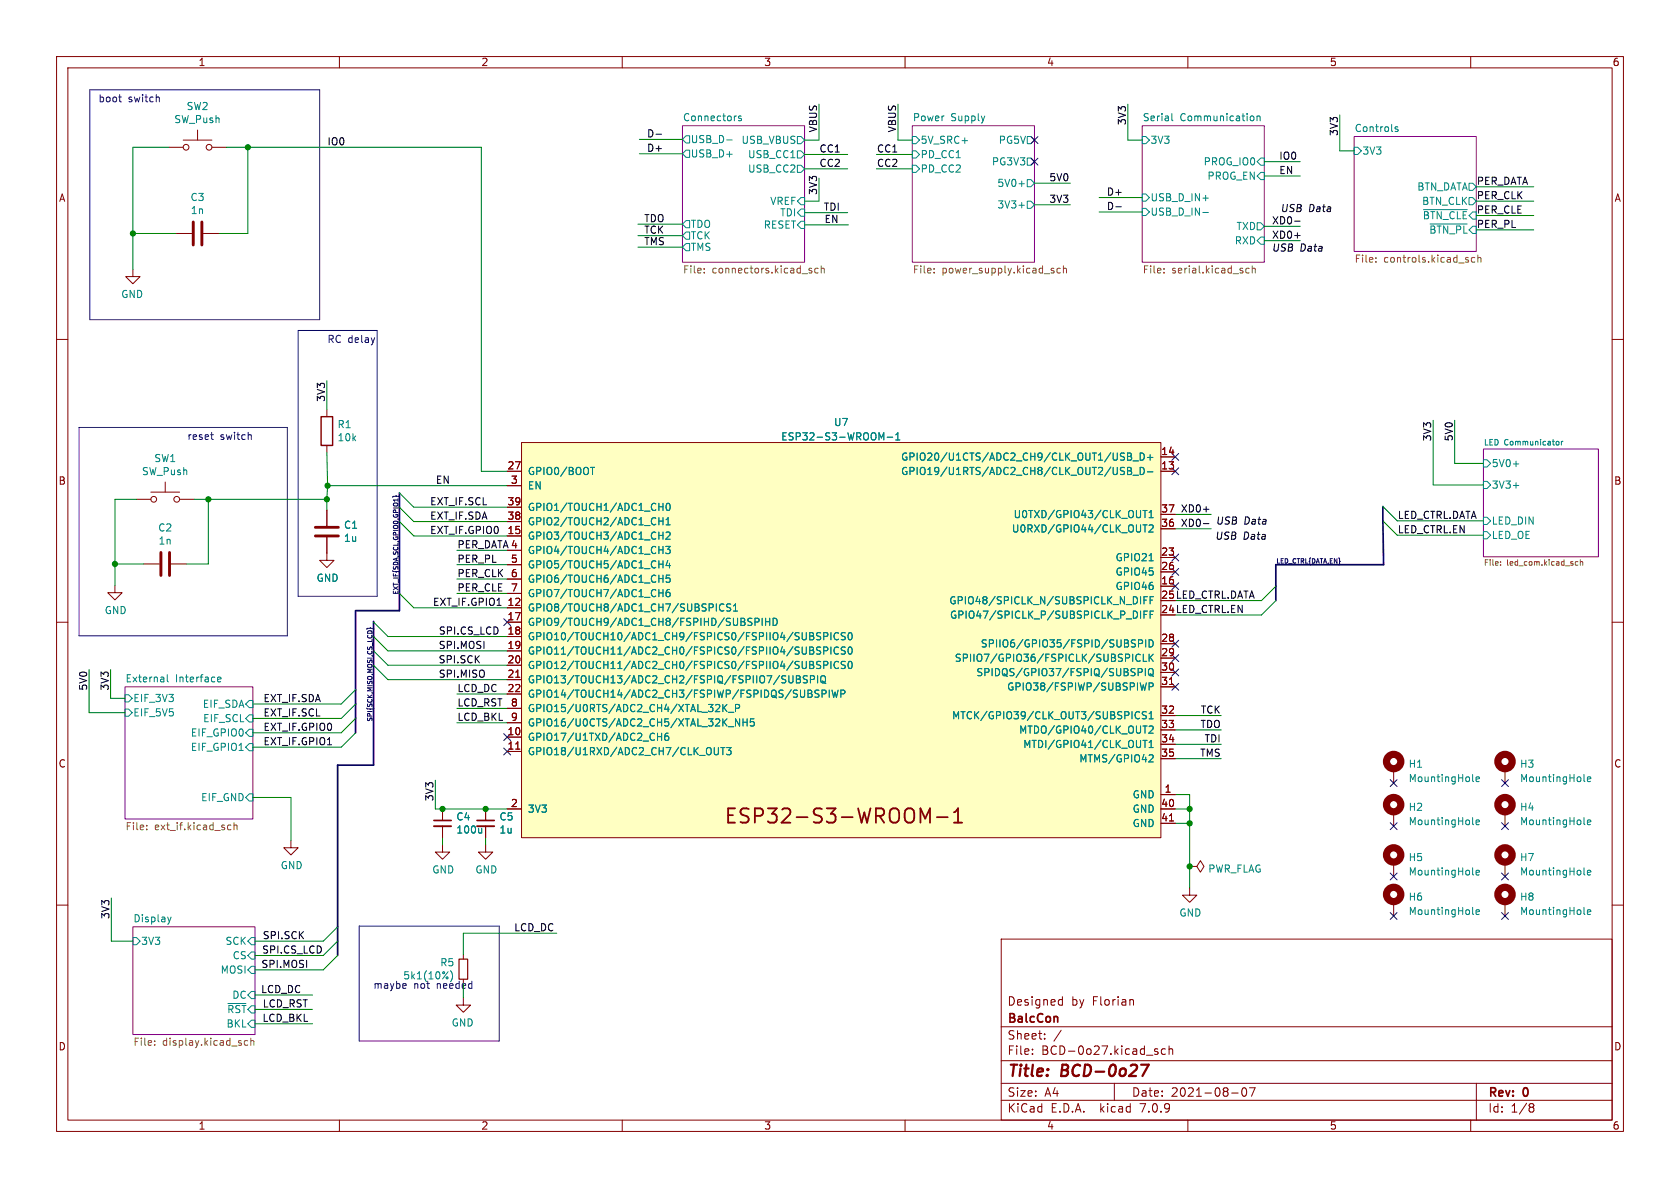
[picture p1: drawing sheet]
<svg xmlns="http://www.w3.org/2000/svg" width="297mm" height="210mm" viewBox="0 0 297 210" stroke-linecap="round" stroke-linejoin="round" font-family="sans-serif">
<g fill="none" stroke="#840000" stroke-width=".18">
<path d="M10 10h277v190h-277zM12 12h273v186h-273zM60 10v2M110 10v2M160 10v2M210 10v2M260 10v2M29.8 26h2.6M32.4 24.8h5.1M34.9 23v1.8M37.5 26h2.5M10 60h2"/>
<path d="M23.5 47.6v1.3h-1.3l1.3 1.3 1.3-1.3h-1.3M31.1 41.3h2.8M35.9 41.3h2.8M285 60h2M57.8 72.4v1.3M57.8 78.7v1.3M92.2 78.2h113v69.9h-113zM24.1 88.3h2.6M25.4 99.7h2.8M26.7 87h5M29.2 85.2v1.8M30.2 99.7h2.8"/>
<path d="M31.7 88.3h2.6M57.8 95v4.1h1.3l-1.3 1.2-1.3-1.2h1.3M57.8 90.2v2.8M89.7 83.3h2.5M89.7 94.7h2.5M89.7 85.9h2.5M89.7 92.2h2.5M89.7 89.7h2.5M89.7 97.3h2.5M89.7 99.8h2.5M205.2 83.3h2.6M205.2 80.8h2.6"/>
<path d="M205.2 98.6h2.6M205.2 93.5h2.6M205.2 90.9h2.6M10 110h2M20.3 103.5v1.3h1.3l-1.3 1.2-1.3-1.2h1.3M89.7 107.4h2.5M89.7 110h2.5M89.7 112.5h2.5M89.7 115.1h2.5M89.7 117.6h2.5M89.7 102.4h2.5M89.7 104.9h2.5"/>
<path d="M91.2 119.7h.7M205.2 103.6h2.6M205.2 101.1h2.6M205.2 113.8h2.6M205.2 116.3h2.6M205.2 118.9h2.6M285 110h2M89.7 130.3h2.5M89.7 132.8h2.5M89.7 120.1h2.5M89.7 122.7h2.5M89.7 125.2h2.5"/>
<path d="M89.7 127.8h2.5M91.2 132.4h.7M205.2 121.4h2.6M205.2 126.5h2.6M205.2 129h2.6M205.2 131.6h2.6M205.2 134.1h2.6M206.7 121h.8M246.4 135.9v2.5M266.1 135.9v2.5M10 160h2M51.4 148.6v1.3h1.3l-1.3 1.2-1.2-1.2h1.2"/>
<path d="M78.2 149.4v1.2h1.3l-1.3 1.3-1.2-1.3h1.2M78.2 143v2M78.2 146.1v2M85.9 149.4v1.2h1.2l-1.2 1.3-1.3-1.3h1.3M85.9 143v2M85.9 146.1v2M89.7 143h2.5M205.2 140.5h2.6M205.2 143h2.6M205.2 145.5h2.6M206.7 145.1h.8M210.3 157v1.2h1.3l-1.3 1.3-1.3-1.3h1.3"/>
<path d="M210.3 153.2h1.3l.6-1.1 .7 1.1-.7 1-.6-1M210.3 153.2h.1M246.4 143.5v2.6M246.4 152.4v2.5M246.4 159.4v2.5M266.1 143.5v2.6M266.1 152.4v2.5M266.1 159.4v2.5M285 160h2M81.9 176.4v1.3h-1.3l1.3 1.2 1.3-1.2h-1.3M81.9 168.8v.7M177 166h108v32h-108z"/>
<path d="M187.4 176.7l.4 .1M187.8 176.2v1.5M187.8 177.6l-.4 .1M200 176.7l.3 .1 .1 .1v.8M60 198v2M110 198v2M160 198v2M177 194.5h108M177 191.5h108M177 187.5h108M177 181.5h108M182.5 186.3v.1"/>
<path d="M182.5 185.5v.1M184.7 183.6v.1M184.7 182.8v.1M187.6 182.1l-1.3 2M197 191.5v3M204.2 185.8l.3 .1 .2 .2v.2l-.5 .1M204.2 185.5h.5M206 185.5l-.4-.1-.3 .3v.4l.2 .2h.5M206.7 185.5l.2-.1 .3 .1 .1 .9M206.7 184.9v1.5M210 198v2M217.7 193.2h1.2"/>
<path d="M219.7 192.4l.2-.1a.81 .81 0 0 1 .6 .6 .81 .81 0 0 1-.3 .8l-.2 .1a.81 .81 0 0 1-.3-1.4zM220.9 192.3h1l-.7 1.5M260 198v2M261 191.5v6.5M270.6 195.1h.3l.3 .3-.3 .3M270.6 195.7h.3M270.9 195.7l.2 .2 .1 .4-.3 .3h-.3"/>
<circle cx="32.9" cy="26" r=".51"/>
<circle cx="37" cy="26" r=".51"/>
<circle cx="27.2" cy="88.3" r=".51"/>
<circle cx="31.2" cy="88.3" r=".51"/>
</g>
<path d="M201.7 188.2h1.4l-1.1 2" fill="none" stroke="#840000" stroke-width=".4"/>
<g fill="#fff" stroke="#fff" stroke-width=".18">
<path d="M22.1 121.4h22.6v23.4h-22.6z"/>
<path d="M23.5 163.8h21.6v19.1h-21.6z"/>
<path d="M201.9 22.2h21.6v24.2h-21.6z"/>
<path d="M239.4 24.1h21.6v20.4h-21.6z"/>
<path d="M262.3 79.4h20.3v19h-20.3z"/>
<path d="M161.3 22.2h21.6v24.2h-21.6z"/>
<path d="M120.6 22.2h21.6v24.2h-21.6z"/>
</g>
<path d="M120.6 22.2h21.6v24.2h-21.6zM161.3 22.2h21.6v24.2h-21.6zM201.9 22.2h21.6v24.2h-21.6zM239.4 24.1h21.6v20.4h-21.6zM262.3 79.4h20.3v19h-20.3zM22.1 121.4h22.6v23.4h-22.6zM23.5 163.8h21.6v19.1h-21.6z" fill="none" stroke="#840084" stroke-width=".18"/>
<g fill="none" stroke="#008484" stroke-width=".18">
<path d="M121.3 24h.6v1.3h-.6l-.7-.7zM121.3 26.5h.6v1.3h-.6l-.7-.6zM121.3 39h.6v1.3h-.6l-.7-.7zM128.5 24.7h.9M131 20.6l-.3-.1-.2 .2 .1 .2 .4 .1v.3h-.5M141 26.7h.6l.6 .6-.6 .6h-.6zM141 29.2h.6l.6 .6-.6 .7h-.6zM141 24.1h.6l.6 .7-.6 .6h-.6zM141.6 37h.6v1.2h-.6l-.6-.6zM141.6 34.9h.6v1.3h-.6l-.6-.6zM141.6 39.1h.6v1.3h-.6l-.6-.6zM161.3 26.7h.6l.7 .6-.7 .6h-.6z"/>
<path d="M161.3 29.2h.6l.7 .6-.7 .7h-.6zM161.3 24.1h.6l.7 .7-.7 .6h-.6zM180.1 36.3h1M180.1 32.5h1M181.6 35.6h.6l.7 .6-.7 .6h-.6zM181.6 31.8h.6l.7 .6-.7 .6h-.6zM181.6 27.9h.6l.7 .7-.7 .6h-.6zM181.6 24.1h.6l.7 .7-.7 .6h-.6zM201.9 34.3h.7l.6 .6-.6 .7h-.7zM201.9 36.8h.7l.6 .7-.6 .6h-.7zM201.9 24.1h.7l.6 .7-.6 .6h-.7zM207.2 20.1v1.1l.2 .1"/>
<path d="M212.7 35h.9M212.7 37.6h.9M221.3 20.5l.3 .1 .1 .1-.1 .5-.3 .1M222.2 20.6l.2-.1 .3 .1 .1 .7M222.2 20.5v.8M222.2 39.4h.7l.6 .6-.6 .6h-.7zM222.9 30.5h.6v1.3h-.6l-.7-.7zM222.9 27.9h.6v1.3h-.6l-.7-.6zM239.4 26h.6l.7 .7-.7 .6h-.6zM247.1 22.5l-.3-.1-.2 .2 .1 .2 .4 .1v.3h-.5M251.7 37.1h7.7M252.8 39.6h6.6"/>
<path d="M259.7 32.4h.6l.7 .6-.7 .7h-.6zM259.7 34.9h.6l.7 .7-.7 .6h-.6zM120.6 41.7l.7-.7h.6v1.3h-.6zM121.3 43.1h.6v1.2h-.6l-.7-.6zM222.9 41.9h.6v1.3h-.6l-.7-.7zM155.8 77.4l.4-.9v1.3M156.9 77.3h.9M158.4 77.8h.7M158.4 76.9l.3-.4v1.3M275.3 78l.3 .2v.4l-.3 .1M276 78v.7M276.3 78l-.3 .2"/>
<path d="M104.4 82.6h.7M104.7 82.6v1.3M116.5 94.7h.7M116.5 91.5v1.3M116.5 92.1h.7M116.5 89.6h.7M116.5 97.2h.7M116.5 99.7h.7M117.2 89v1.2M117.2 91.5v1.3M117.2 94.1v1.2M117.2 96.6v1.3"/>
<path d="M117.2 99.1v1.3M117.7 96.6h.8l-.4 .5 .3 .1v.5l-.2 .2-.5-.2M117.8 94.2l.4-.1 .3 .3-.8 .9h.8M117.8 92.8h.7M117.8 91.9l.3-.4v1.3M117.9 89.1l.2-.1a.68 .68 0 0 1 .4 .6 .68 .68 0 0 1-.4 .6l-.2-.1-.1-.3zM118.1 99.1l-.3 .9h.7M118.4 99.6v.8M198.6 82.6l.2 .1M198.7 83.4v.4M199.3 80.1h.5l.2 .2-.2 .4 .2 .1 .1 .3-.3 .3h-.5zM199.3 82.6h.5l.2 .3-.2 .3 .2 .1 .1 .3-.3 .3h-.5z"/>
<path d="M199.3 83.2h.5M199.3 80.7h.5M200.3 84h1M200.3 81.5h1M201.6 82.6a.64 .64 0 0 1 .7 .7 .64 .64 0 0 1-.7 .6zM201.6 80.1a.64 .64 0 0 1 .7 .6 .64 .64 0 0 1-.7 .7zM202.1 92.8h.7M202.1 90.2h.7M202.4 90.2v1.3M202.4 92.8v1.3M202.8 83.4h1M202.8 80.9h1"/>
<path d="M203.1 92.9l.5-.1 .3 .3-.8 1h.8M203.1 99.1h.8M203.1 90.6l.4-.4v1.3M203.1 91.5h.8M203.3 80.4v1M262.3 81.3h.6l.6 .6-.6 .7h-.6zM262.3 91.4h.6l.6 .7-.6 .6h-.6zM262.3 85.1h.6l.6 .6-.6 .7h-.6zM262.3 94h.6l.6 .6-.6 .7h-.6zM267.5 82h1M267.5 85.8h1M29.6 119.3v1.1l.2 .1"/>
<path d="M116.5 102.3h.7M116.5 104.8h.7M117.2 101.7v1.2M117.2 104.2v1.3M118.4 104.2l-.4 .1a.85 .85 0 0 0 0 1.2l.4-.1 .1-.5-.3-.2-.3 .1-.1 .1M118.4 101.7h-.6v.6l.1-.1h.5l.1 .2-.1 .4-.2 .1-.4-.1M128 106.9a.6 .6 0 0 0-.9 .4 .6 .6 0 0 0 .6 .7l.3-.1M129.2 106.8h-.5l-.2 .2 .1 .3 .5 .2v.4l-.2 .1h-.4M129.7 108h.7M129.7 107.1l.3-.3v1.2M133.5 110l.6-.1 .1-.2-.1-.3-.6-.1v1.3M134.7 109.3v1.3"/>
<path d="M135.3 109.3v1.3M135.3 109.9h.8M136.1 109.3v1.3M136.7 109.3a.64 .64 0 0 1 .7 .6 .64 .64 0 0 1-.7 .7zM140.2 119.5v1l-.3 .2M140.8 119.5h.4l.3 .2-.3 .4 .3 .1v.3l-.2 .2h-.5zM142.7 119.5h-.5l-.2 .2 .1 .3 .6 .2v.4l-.2 .1h-.5M144.5 119.5v1.2M145.1 111.9l-.5-.1-.2 .2v.3l.6 .3 .1 .3-.3 .2-.4-.1M145.1 114.4h-.5l-.2 .1v.4l.6 .2 .1 .3-.3 .2h-.4M145.1 117l-.5-.1-.2 .1v.4l.6 .2 .1 .3-.3 .3-.4-.1M145.3 119.5h.1a.43 .43 0 0 1 .5 .4v.4a.42 .42 0 0 1-.4 .4 .42 .42 0 0 1-.4-.4v-.4z"/>
<path d="M145.6 112.5l.6-.1 .2-.1-.1-.3-.7-.2v1.3M145.6 115h.6l.2-.2-.1-.3-.7-.1v1.2M145.6 117.6l.6-.1 .2-.2-.1-.3-.7-.1v1.3M146.9 111.8v1.3M146.9 114.4v1.2M146.9 116.9v1.3M148.2 112a.6 .6 0 0 0-.8 .4 .6 .6 0 0 0 .6 .7l.2-.1M148.2 114.5a.6 .6 0 0 0-.8 .4 .6 .6 0 0 0 .6 .7l.2-.1M148.2 117a.6 .6 0 0 0-.8 .5 .6 .6 0 0 0 .6 .7l.2-.1M149.4 117l-.4-.1-.2 .1v.4l.5 .2 .1 .3-.2 .3-.5-.1M149.4 111.9l-.4-.1-.2 .2v.3l.5 .3 .1 .3-.2 .2-.5-.1M149.4 114.4h-.4l-.2 .1v.4l.5 .2 .1 .3-.2 .2h-.5"/>
<path d="M150 112l.2-.2a.68 .68 0 0 1 .5 .7 .68 .68 0 0 1-.5 .6l-.2-.1-.1-.4zM150 114.5l.2-.1a.68 .68 0 0 1 .5 .6 .68 .68 0 0 1-.5 .6l-.2-.1-.1-.3zM150 117l.2-.1a.68 .68 0 0 1 .5 .6 .68 .68 0 0 1-.5 .7l-.2-.1-.1-.4zM200.2 113.1l.5 .1M200.2 113.7l.4 .1 .1 .3-.2 .3h-.3M200.2 115.6v1.3M201.2 118.8h.6l.1-.2v-.3l-.7-.1v1.3M201.3 113.8l.6-.1 .1-.2-.1-.3-.6-.1v1.3M201.6 115.8a.6 .6 0 0 0-.9 .4 .6 .6 0 0 0 .6 .7l.3-.1M201.6 105.5v1.3M201.6 108v1.3M202.1 115.6v1.3h.6"/>
<path d="M202.2 108.6h.5M202.2 106.1h.5M202.5 118.2v1.3M202.5 113.1v1.3M202.8 108h-.6v1.3M202.8 105.5h-.6v1.3M203.1 118.4l.2-.2a.43 .43 0 0 1 .6 .4v.4a.42 .42 0 0 1-.4 .5 .42 .42 0 0 1-.5-.5zM203.1 113.1a.64 .64 0 0 1 .8 .6 .64 .64 0 0 1-.8 .7zM203.1 115.6v1.3M203.3 119.1l.6 .5M203.3 108.6h.5M203.3 106.1h.5"/>
<path d="M203.3 116.2l.6 .7M203.9 115.6l-.8 .8M203.9 108h-.6v1.3M203.9 105.5h-.6v1.3M22.1 122.8h.6l.7 .6-.7 .7h-.6zM22.1 125.3h.6l.7 .7-.7 .6h-.6zM38.5 120.1l.6-.1-.1-.2-.4-.1-.1 .2v.6h.5M43.4 127l.7-.6h.6v1.2h-.6zM44.1 123.8h.6v1.3h-.6l-.7-.6zM44.1 128.9h.6v1.3h-.6l-.7-.7zM44.1 131.4h.6v1.3h-.6l-.7-.6zM116.2 129.6v1.3"/>
<path d="M116.2 130.2h.8M117 129.6v1.3M118.1 129.6l-.3 .1a.86 .86 0 0 0 0 1.2l.4-.1v-.5l-.2-.2-.4 .1-.1 .1M126.3 132.2v1l.2 .2h.4l.1-.2v-1M127.4 132.2h.8M127.8 124.5v1.3M127.8 132.2v1.2M128 125.1l.5 .7M128.5 132.2h.7l-.4 .4 .4 .2v.5l-.2 .1-.5-.1M128.5 124.5l-.7 .8M128.8 125.9h.9M130 125.2l.6-.1 .2-.1-.1-.3-.7-.2v1.3"/>
<path d="M130.8 127.1v1.2l-.8-1.2v1.2M131.4 127.1v1.2M131.4 127.7h.7M132.1 127.1v1.2M133.3 127.1h-.6l-.1 .6 .2-.1h.4l.2 .2-.1 .4-.2 .1-.5-.1M140.8 120.1h.4M143.3 120.1h.6l.1-.2-.1-.3-.6-.1v1.2M144.8 122.1l-.5-.1-.2 .2 .1 .3 .5 .3v.3l-.2 .2-.4-.1M145.3 122.7l.6-.1 .2-.2-.1-.3-.7-.1v1.3M145.3 120.4l.5 .3M145.8 120.7l.2 .1M146.6 122v1.3"/>
<path d="M147.1 122l.3 1.3 .2-.9 .3 .9 .3-1.3M148.7 122.7l.6-.1 .1-.2-.1-.3-.6-.1v1.3M201.5 125.9a.6 .6 0 0 0-.9 .4 .6 .6 0 0 0 .6 .8l.3-.1M202.1 130.9h.7M202.1 128.3h.7M202.4 128.3v1.3M202.4 130.9v1.3M202.7 125.9l-.5-.1-.3 .2 .2 .3 .5 .3v.4l-.2 .1-.5-.1M202.7 120.7l-.3 1.3-.3-.9-.2 .9M203.1 128.5l.5-.2 .3 .4-.8 .9h.8M203.1 132.2h.8M203.1 121.4l.7-.1 .1-.2-.1-.3-.7-.1v1.3"/>
<path d="M203.1 127.1h.8M203.1 126.2l.4-.4v1.3M203.1 131.2l.4-.3v1.3M203.3 133.4l.5 .1 .1 .3-.8 .9h.8M260.3 138l.2 .2M260.9 137.7l.6-.1v-.2l-.4-.1-.2 .2 .1 .6h.5M280 138l.2 .2M280.6 137.7l.6-.1v-.2l-.4-.1-.2 .2 .1 .6h.5M44.1 140.3h.6v1.3h-.6l-.7-.6zM85.2 147.1l-.2 .2M85.2 146.4v.9M260.3 154.5l.2 .2"/>
<path d="M260.3 145.6l.2 .2M260.9 145.4l.6-.2v-.2l-.4-.1-.2 .2 .1 .6h.5M260.9 154.3l.6-.2v-.2l-.4-.1-.2 .2 .1 .6h.5M280 145.6l.2 .2M280 154.5l.2 .2M280.6 145.4l.6-.2v-.2l-.4-.1-.2 .2 .1 .6h.5M280.6 154.3l.6-.2v-.2l-.4-.1-.2 .2 .1 .6h.5M23.5 165.7h.6l.7 .7-.7 .6h-.6zM29.6 162.1l.3 .9M29.9 163l-.1 .3M30.2 162.1l-.3 .9M40.3 177.4h3.2"/>
<path d="M44.4 175.3h.7v1.2h-.7l-.6-.6zM44.4 170.8h.7v1.3h-.7l-.6-.6zM44.4 165.7h.7v1.3h-.7l-.6-.6zM44.4 168.3h.7v1.2h-.7l-.6-.6zM79.7 171.7l.3 .7-.1 .8M260.3 161.5l.2 .2M260.9 161.2l.6-.1v-.2l-.4-.1-.2 .2 .1 .6h.5M280 161.5l.2 .2M280.6 161.2l.6-.1v-.2l-.4-.1-.2 .2 .1 .6h.5M44.4 180.3h.7v1.3h-.7l-.6-.6z"/>
</g>
<g fill="none" stroke="#848400" stroke-width=".18">
<path d="M124.5 48.1v.2M124.5 47.5v.1M143.4 47.8l.1 .2-.1 .3M143.4 47.4l.1 .1M144.6 47.5l-.3-.1-.3 .3 .2 .5h.4M145.2 47.5l.2-.1 .3 .1v.8M145.2 47v1.3M165.1 48.1v.2M165.1 47.5v.1M186.2 47.8l.2 .2-.2 .3M186.2 47.4l.1 .1M187.5 47.5l-.4-.1-.2 .3 .1 .5h.5"/>
<path d="M188 47.5l.2-.1 .3 .1v.8M188 47v1.3M205.8 48.1v.2M205.8 47.5v.1M220.2 48l.3 .3 .3-.1M220.8 47.5l-.3-.1-.3 .3M221.4 47.5l.2-.1 .3 .1v.8M221.4 47v1.3M243.2 46.2v.2M243.2 45.6v.1M260.7 45.6l-.3-.1-.3 .3 .1 .5h.5M261.3 45.6l.1-.1 .3 .1 .1 .8"/>
<path d="M261.3 45.1v1.3M265.3 99.8v.1M265.3 99.3v.1M278.5 99.8l.5 .1M279 99.3l-.5 .1M279.4 99.4l.4-.1v.6M279.4 98.9v1M25.9 146.6v.1M25.9 145.9v.1M40.3 146.6h.5M40.3 145.9h.5M41.4 146l.2-.2 .3 .1v.8"/>
<path d="M41.4 145.4v1.3M27.3 184.7v.1M27.3 184v.1M43.8 184l-.4-.1-.2 .3 .1 .5h.5M44.3 184.1l.2-.2 .3 .1 .1 .8M44.3 183.5v1.3"/>
</g>
<g fill="none" stroke="#840000" stroke-width="1.3">
<circle cx="246.4" cy="134.6" r="1.27"/>
<circle cx="266.1" cy="134.6" r="1.27"/>
<circle cx="246.4" cy="142.2" r="1.27"/>
<circle cx="246.4" cy="158.1" r="1.27"/>
<circle cx="246.4" cy="151.1" r="1.27"/>
<circle cx="266.1" cy="142.2" r="1.27"/>
<circle cx="266.1" cy="158.1" r="1.27"/>
<circle cx="266.1" cy="151.1" r="1.27"/>
</g>
<path d="M34.2 39.2v4.1M35.7 39.2v4.1M28.4 97.7v4M30 97.7v4M55.8 94.7h4M55.8 93.2h4" fill="none" stroke="#840000" stroke-width=".51"/>
<path d="M92.2 78.2h113v69.9h-113z" fill="#ffffc2" stroke="#ffffc2" stroke-width=".18"/>
<path d="M163.6 144.7l.8-1.8v2.5M165.6 144.5h2M168.6 145.4h1.5M168.6 143.6l.8-.7v2.5" fill="none" stroke="#840000" stroke-width=".32"/>
<path d="M76.7 146.1h3.1M84.3 146.1h3.1" fill="none" stroke="#840000" stroke-width=".33"/>
<path d="M76.7 145h3.1M84.3 145h3.1" fill="none" stroke="#840000" stroke-width=".3"/>
<path d="M56.8 73.7h2v5h-2z" fill="none" stroke="#840000" stroke-width=".25"/>
<path d="M81.2 169.5h1.5v3.6h-1.5z" fill="none" stroke="#840000" stroke-width=".2"/>
<g fill="none" stroke="#000084" stroke-width=".18">
<path d="M182.3 24.2l1.2 1.2M182.3 28l1.2 1.2M183.5 24.2l-1.2 1.2M183.5 28l-1.2 1.2M69.4 87.9l.1-.2 .5-.1 .5 .1 .1 .2M70.3 88.2v.4M207.2 82.7l1.2 1.2M207.2 80.2l1.2 1.2M207.2 97.9l1.2 1.3M208.4 82.7l-1.2 1.2M208.4 80.2l-1.2 1.2M208.4 97.9l-1.2 1.3"/>
<path d="M64.9 111.2l.1-.1 .5-.1 .5 .1 .1 .1M89.1 109.4l1.2 1.2M90.3 109.4l-1.2 1.2M207.2 113.2l1.2 1.2M207.2 115.7l1.2 1.2M207.2 118.3l1.2 1.2M207.2 103l1.2 1.2M207.2 100.5l1.2 1.2M208.4 113.2l-1.2 1.2M208.4 115.7l-1.2 1.2M208.4 118.3l-1.2 1.2M208.4 103l-1.2 1.2"/>
<path d="M208.4 100.5l-1.2 1.2M89.1 132.2l1.2 1.3M89.1 129.7l1.2 1.2M90.3 132.2l-1.2 1.3M90.3 129.7l-1.2 1.2M207.2 120.8l1.2 1.2M208.4 120.8l-1.2 1.2M245.8 137.8l1.2 1.2M247 137.8l-1.2 1.2M265.5 137.8l1.2 1.2M266.7 137.8l-1.2 1.2M245.8 154.3l1.2 1.2"/>
<path d="M245.8 145.4l1.2 1.3M247 154.3l-1.2 1.2M247 145.4l-1.2 1.3M265.5 154.3l1.2 1.2M265.5 145.4l1.2 1.3M266.7 154.3l-1.2 1.2M266.7 145.4l-1.2 1.3M245.8 161.3l1.2 1.2M247 161.3l-1.2 1.2M265.5 161.3l1.2 1.2M266.7 161.3l-1.2 1.2"/>
</g>
<path d="M116 23.7h.9M197.3 36.6h.9M228.9 39.1h.9M228.9 41.6h.9M212.8 90h.9M212.8 92.6h.9" fill="none" stroke="#000" stroke-width=".18"/>
<path d="M15.9 15.9h40.6v40.6h-40.6zM21 17.2h.5M21.2 17.9l.3 .1M28 17.2l.2 .1v.7M52.7 58.4h14v47h-14zM14 75.6h36.8v36.8h-36.8zM37.2 76.8h.5M37.5 77.6l.2 .1M44.2 76.8l.2 .2v.7M63.5 163.7h24.8v20.3h-24.8z" fill="none" stroke="#0000c2" stroke-width=".18"/>
<path d="M70.6 87.1v20.9h-7.7v21.5M244.5 89.5l.1 10.3h-19v6.4M66 109.9v25.4h-6.3v33.6" fill="none" stroke="#000084" stroke-width=".3"/>
<g fill="none" stroke="#008400" stroke-width=".18">
<path d="M144.8 18.4v6.4h-2.6M158.7 18.4v6.4h2.6M199.4 18.4v6.4h2.5M29.8 26h-6.3v21.6M40 26h45.1v57.3h4.6M43.8 26v15.3h-5.1M112.8 39.6h7.8M113 24.6h7.6M113 27.2h7.6M142.2 39.8h7.8M142.2 37.6h7.7M142.2 29.8h7.7"/>
<path d="M142.2 27.3h7.7M144.8 31.5v4.1h-2.6M154.9 29.8h6.4M154.9 27.3h6.4M182.9 32.4h6.3M182.9 36.2h6.3M194.3 37.5h7.6M194.3 34.9h7.6M223.5 31.1h6.4M223.5 28.6h6.4M236.9 20.3v6.4h2.5M261 35.6h10.1"/>
<path d="M261 33h10.1M261 38.1h10.1M23.5 41.3h7.6M112.8 43.7h7.8M112.8 41.7h7.8M223.5 40h6.4M223.5 42.5h6.4M261 40.6h10.1M57.8 67.3v5.1M253.4 74.3v11.4h8.9M257.2 74.3v7.6h5.1M20.3 99.7h5.1"/>
<path d="M24.1 88.3h-3.8v15.2M34.3 88.3h23.5M36.8 88.3v11.4h-3.8M57.8 80l.1 5.9M57.8 88.3v1.9M57.9 85.9l-.1 2.4M57.9 85.9h31.8M70.6 89.7l2.6 2.5h16.5M70.6 87.1l2.6 2.6h16.5M70.6 92.2l2.6 2.5h16.5M80.8 99.8h8.9M80.8 97.3h8.9"/>
<path d="M207.8 93.5h6.3M207.8 90.9h6.3M244.5 92.1l2.5 2.5h15.3M244.5 89.5l2.5 2.6h15.3M15.7 118.4v7.6h6.4M19.6 118.4v5h2.5M66 115.1l2.6 2.5h21.1M66 110l2.6 2.5h21.1M66 117.6l2.6 2.5h21.1M66 112.5l2.6 2.6h21.1M70.6 104.9l2.6 2.5h16.5M80.8 102.4h8.9"/>
<path d="M80.8 104.9h8.9M225.6 106.2l-2.6 2.5h-15.2M225.6 103.6l-2.6 2.6h-15.2M62.9 121.9l-2.6 2.6h-15.6M62.9 124.5l-2.6 2.5h-15.6M62.9 129.5l-2.6 2.6h-15.6M62.9 127l-2.6 2.5h-15.6M77 137.9v5.1h12.7M80.8 127.8h8.9M80.8 125.2h8.9M80.8 122.7h8.9M207.8 126.5h8.1"/>
<path d="M207.8 129h8.1M207.8 131.6h8.1M207.8 134.1h8.1M19.7 158.8v7.6h3.8M44.7 141h6.7v7.6M78.2 148.1v1.3M85.9 148.1v1.3M207.8 140.5h2.5v16.5M207.8 143h2.5M207.8 145.5h2.5M45.1 175.9h10.1M45.1 178.4h10.1"/>
<path d="M59.7 166.4l-2.6 2.5h-12M59.7 163.8l-2.6 2.6h-12M59.7 168.9l-2.6 2.6h-12M81.9 173.9v2.5M98.4 165h-16.5v3.8M45.1 181h10.1"/>
</g>
<g fill="#008400" stroke="#008400" stroke-width=".18">
<circle cx="210.3" cy="143" r=".46"/>
<circle cx="210.3" cy="145.5" r=".46"/>
<circle cx="210.3" cy="153.2" r=".46"/>
<circle cx="57.8" cy="88.3" r=".46"/>
<circle cx="20.3" cy="99.7" r=".46"/>
<circle cx="57.9" cy="85.9" r=".46"/>
<circle cx="36.8" cy="88.3" r=".46"/>
<circle cx="78.2" cy="143" r=".46"/>
<circle cx="85.9" cy="143" r=".46"/>
<circle cx="43.8" cy="26" r=".46"/>
<circle cx="23.5" cy="41.3" r=".46"/>
</g>
<text font-size="3.5" fill="#840000" x="127.9" y="146">ESP32-S3-WROOM-1</text>
<g font-size="2.8" fill="#840000">
<text x="178" y="190.9">Title:</text>
<text x="187.7" y="190.9">BCD-0o27</text>
</g>
<g font-size="2.1" fill="#840000">
<text x="178" y="178">Designed</text>
<text x="189.4" y="178">by</text>
<text x="193.2" y="178">Florian</text>
<text x="178" y="184">Sheet:</text>
<text x="178" y="181.2">BalcCon</text>
<text x="178" y="186.7">File:</text>
<text x="184.1" y="186.7">BCD-0o27.kicad_sch</text>
<text x="178" y="196.9">KiCad</text>
<text x="178" y="194.1">Size:</text>
<text x="184.7" y="194.1">A4</text>
<text x="185.7" y="196.9">E.D.A.</text>
<text x="194.6" y="196.9">kicad</text>
<text x="200" y="194.1">Date:</text>
<text x="201.8" y="196.9">7.0.9</text>
<text x="207" y="194.1">2021-08-07</text>
<text x="263" y="194.3">Rev:</text>
<text x="263" y="196.9">Id:</text>
<text x="267.1" y="196.9">1/8</text>
<text x="269.4" y="194.3">0</text>
</g>
<g font-size="1.8" fill="#840000">
<text x="35" y="11.9">1</text>
<text x="85" y="11.9">2</text>
<text x="135" y="11.9">3</text>
<text x="185" y="11.9">4</text>
<text x="235" y="11.9">5</text>
<text x="285" y="11.9">6</text>
<text x="10.3" y="35.9">A</text>
<text x="285.3" y="35.9">A</text>
<text x="89.6" y="83.1">27</text>
<text x="205.2" y="83.1">13</text>
<text x="205.2" y="80.5">14</text>
<text x="10.3" y="85.9">B</text>
<text x="89.6" y="89.4">39</text>
<text x="90.2" y="85.6">3</text>
<text x="285.3" y="85.9">B</text>
<text x="89.6" y="94.5">15</text>
<text x="89.6" y="91.9">38</text>
<text x="205.2" y="93.2">36</text>
<text x="205.2" y="90.7">37</text>
<text x="90.2" y="99.6">5</text>
<text x="90.2" y="97">4</text>
<text x="205.2" y="98.3">23</text>
<text x="205.2" y="100.8">26</text>
<text x="89.6" y="107.2">12</text>
<text x="90.2" y="102.1">6</text>
<text x="90.2" y="104.6">7</text>
<text x="205.2" y="103.4">16</text>
<text x="205.2" y="105.9">25 LED_CTRL.DATA</text>
<text x="205.2" y="105.9">25</text>
<text x="89.6" y="109.7">17</text>
<text x="89.6" y="112.3">18</text>
<text x="205.2" y="108.5">24 LED_CTRL.EN</text>
<text x="205.2" y="113.5">28</text>
<text x="205.2" y="108.5">24</text>
<text x="89.6" y="114.8">19</text>
<text x="89.6" y="117.3">20</text>
<text x="89.6" y="119.9">21</text>
<text x="205.2" y="116.1">29</text>
<text x="205.2" y="118.6">30</text>
<text x="89.6" y="122.4">22</text>
<text x="90.2" y="125">8</text>
<text x="205.2" y="121.2">31</text>
<text x="89.6" y="130">10</text>
<text x="90.2" y="127.5">9</text>
<text x="205.2" y="126.2">32</text>
<text x="205.2" y="128.8">33</text>
<text x="205.2" y="131.3">34</text>
<text x="10.3" y="135.9">C</text>
<text x="89.6" y="132.6">11</text>
<text x="205.2" y="133.9">35</text>
<text x="285.3" y="135.9">C</text>
<text x="90.2" y="142.7">2</text>
<text x="205.2" y="142.7">40</text>
<text x="205.8" y="140.2">1</text>
<text x="205.2" y="145.3">41</text>
<text x="10.3" y="185.9">D</text>
<text x="285.3" y="185.9">D</text>
<text x="35" y="199.9">1</text>
<text x="85" y="199.9">2</text>
<text x="135" y="199.9">3</text>
<text x="185" y="199.9">4</text>
<text x="235" y="199.9">5</text>
<text x="285" y="199.9">6</text>
</g>
<g font-size="1.8" fill="#0000c2">
<text x="17.3" y="18.2">boot</text>
<text x="22.6" y="18.2">switch</text>
<text x="57.8" y="60.7">RC delay</text>
<text x="33" y="77.9">reset</text>
<text x="38.9" y="77.9">switch</text>
<text x="71.2" y="173.3">5k1(10%)</text>
<text x="65.9" y="174.9">maybe</text>
<text x="73.1" y="174.9">not</text>
<text x="77.3" y="174.9">needed</text>
</g>
<g font-size="1.8" fill="#008484">
<text x="30.7" y="22">SW_Push</text>
<text x="32.9" y="19.7">SW2</text>
<text x="120.6" y="21.5">Connectors</text>
<text x="161.3" y="21.5">Power</text>
<text x="168.1" y="21.5">Supply</text>
<text x="201.9" y="21.5">Serial</text>
<text x="208.6" y="21.5">Communication</text>
<text x="239.4" y="23.4">Controls</text>
<text x="122" y="25.5">USB_D-</text>
<text x="122" y="28">USB_D+</text>
<text x="131" y="25.6">USB_VBUS</text>
<text x="132.1" y="28.2">USB_CC1</text>
<text x="162.7" y="28.2">PD_CC1</text>
<text x="162.7" y="25.6">5V_SRC+</text>
<text x="175.3" y="29.4">PG3V3</text>
<text x="176.5" y="25.6">PG5V</text>
<text x="203.3" y="25.6">3V3</text>
<text x="212.7" y="29.4">PROG_IO0</text>
<text x="240.8" y="27.5">3V3</text>
<text x="33.6" y="35.7">C3</text>
<text x="132.1" y="30.7">USB_CC2</text>
<text x="162.7" y="30.7">PD_CC2</text>
<text x="176.2" y="33.2">5V0+</text>
<text x="203.3" y="35.8">USB_D_IN+</text>
<text x="213.4" y="32">PROG_EN</text>
<text x="250.5" y="33.9">BTN_DATA</text>
<text x="33.6" y="38">1n</text>
<text x="122" y="40.5">TDO</text>
<text x="134.9" y="40.6">RESET</text>
<text x="136.1" y="36.4">VREF</text>
<text x="137.8" y="38.5">TDI</text>
<text x="176.2" y="37.1">3V3+</text>
<text x="203.3" y="38.3">USB_D_IN-</text>
<text x="218.5" y="40.9">TXD</text>
<text x="251.3" y="36.4">BTN_CLK</text>
<text x="251.4" y="39">~{BTN_CLE}</text>
<text x="252.6" y="41.5">~{BTN_PL}</text>
<text x="122" y="42.5">TCK</text>
<text x="122" y="44.6">TMS</text>
<text x="218.2" y="43.4">RXD</text>
<text x="21.3" y="52.9">GND</text>
<text x="59.6" y="75.9">R1</text>
<text x="147.3" y="75.5">U7</text>
<text x="27.2" y="81.9">SW1</text>
<text x="59.6" y="78.2">10k</text>
<text x="138" y="78.1">ESP32-S3-WROOM-1</text>
<text x="159.2" y="81.6">GPIO20/U1CTS/ADC2_CH9/CLK_OUT1/USB_D+</text>
<text x="263.6" y="82.8">5V0+</text>
<text x="25" y="84.2">SW_Push</text>
<text x="93.2" y="84.2">GPIO0/BOOT</text>
<text x="93.2" y="86.7">EN</text>
<text x="159.2" y="84.2">GPIO19/U1RTS/ADC2_CH8/CLK_OUT2/USB_D-</text>
<text x="263.6" y="86.6">3V3+</text>
<text x="27.9" y="94.2">C2</text>
<text x="60.7" y="93.7">C1</text>
<text x="60.7" y="96">1u</text>
<text x="93.2" y="95.6">GPIO3/TOUCH3/ADC1_CH2</text>
<text x="93.2" y="93.1">GPIO2/TOUCH2/ADC1_CH1</text>
<text x="93.2" y="90.5">GPIO1/TOUCH1/ADC1_CH0</text>
<text x="178.8" y="94.3">U0RXD/GPIO44/CLK_OUT2</text>
<text x="179.1" y="91.8">U0TXD/GPIO43/CLK_OUT1</text>
<text x="263.6" y="92.9">LED_DIN</text>
<text x="263.6" y="95.5">LED_OE</text>
<text x="27.9" y="96.5">1n</text>
<text x="93.2" y="98.1">GPIO4/TOUCH4/ADC1_CH3</text>
<text x="93.2" y="100.7">GPIO5/TOUCH5/ADC1_CH4</text>
<text x="197.1" y="99.4">GPIO21</text>
<text x="197.1" y="102">GPIO45</text>
<text x="55.9" y="103">GND</text>
<text x="93.2" y="103.2">GPIO6/TOUCH6/ADC1_CH5</text>
<text x="93.2" y="105.8">GPIO7/TOUCH7/ADC1_CH6</text>
<text x="167.7" y="107">GPIO48/SPICLK_N/SUBSPICLK_N_DIFF</text>
<text x="197.1" y="104.5">GPIO46</text>
<text x="18.4" y="108.8">GND</text>
<text x="93.2" y="108.3">GPIO8/TOUCH8/ADC1_CH7/SUBSPICS1</text>
<text x="93.2" y="110.8">GPIO9/TOUCH9/ADC1_CH8/FSPIHD/SUBSPIHD</text>
<text x="93.2" y="113.4">GPIO10/TOUCH10/ADC1_CH9/FSPICS0/FSPIIO4/SUBSPICS0</text>
<text x="167.8" y="109.6">GPIO47/SPICLK_P/SUBSPICLK_P_DIFF</text>
<text x="93.2" y="115.9">GPIO11/TOUCH11/ADC2_CH0/FSPICS0/FSPIIO4/SUBSPICS0</text>
<text x="93.2" y="118.5">GPIO12/TOUCH11/ADC2_CH0/FSPICS0/FSPIIO4/SUBSPICS0</text>
<text x="168.7" y="117.2">SPIIO7/GPIO36/FSPICLK/SUBSPICLK</text>
<text x="172.5" y="119.7">SPIDQS/GPIO37/FSPIQ/SUBSPIQ</text>
<text x="173.3" y="114.7">SPIIO6/GPIO35/FSPID/SUBSPID</text>
<text x="22.1" y="120.7">External</text>
<text x="23.5" y="124.3">EIF_3V3</text>
<text x="31" y="120.7">Interface</text>
<text x="35.8" y="125.3">EIF_SDA</text>
<text x="93.2" y="121">GPIO13/TOUCH13/ADC2_CH2/FSPIQ/FSPIIO7/SUBSPIQ</text>
<text x="93.2" y="123.5">GPIO14/TOUCH14/ADC2_CH3/FSPIWP/FSPIDQS/SUBSPIWP</text>
<text x="177.9" y="122.3">GPIO38/FSPIWP/SUBSPIWP</text>
<text x="23.5" y="126.8">EIF_5V5</text>
<text x="33.6" y="130.4">EIF_GPIO0</text>
<text x="35.8" y="127.9">EIF_SCL</text>
<text x="93.2" y="131.2">GPIO17/U1TXD/ADC2_CH6</text>
<text x="93.2" y="126.1">GPIO15/U0RTS/ADC2_CH4/XTAL_32K_P</text>
<text x="93.2" y="128.6">GPIO16/U0CTS/ADC2_CH5/XTAL_32K_NH5</text>
<text x="168.2" y="127.4">MTCK/GPIO39/CLK_OUT3/SUBSPICS1</text>
<text x="180.1" y="129.9">MTDO/GPIO40/CLK_OUT2</text>
<text x="33.6" y="132.9">EIF_GPIO1</text>
<text x="93.2" y="133.7">GPIO18/U1RXD/ADC2_CH7/CLK_OUT3</text>
<text x="180.8" y="132.4">MTDI/GPIO41/CLK_OUT1</text>
<text x="190.7" y="135">MTMS/GPIO42</text>
<text x="248.9" y="135.9">H1</text>
<text x="268.6" y="135.9">H3</text>
<text x="35.4" y="141.8">EIF_GND</text>
<text x="93.2" y="143.9">3V3</text>
<text x="200.1" y="141.3">GND</text>
<text x="200.1" y="143.9">GND</text>
<text x="248.9" y="138.5">MountingHole</text>
<text x="248.9" y="143.5">H2</text>
<text x="268.6" y="143.5">H4</text>
<text x="268.6" y="138.5">MountingHole</text>
<text x="80.6" y="145.2">C4</text>
<text x="80.6" y="147.5">100u</text>
<text x="88.2" y="145.2">C5</text>
<text x="88.2" y="147.5">1u</text>
<text x="200.1" y="146.4">GND</text>
<text x="248.9" y="146.1">MountingHole</text>
<text x="268.6" y="146.1">MountingHole</text>
<text x="49.5" y="153.8">GND</text>
<text x="76.3" y="154.6">GND</text>
<text x="83.9" y="154.6">GND</text>
<text x="213.5" y="154.5">PWR_FLAG</text>
<text x="248.9" y="152.4">H5</text>
<text x="248.9" y="155">MountingHole</text>
<text x="268.6" y="152.4">H7</text>
<text x="268.6" y="155">MountingHole</text>
<text x="248.9" y="159.4">H6</text>
<text x="248.9" y="162">MountingHole</text>
<text x="268.6" y="159.4">H8</text>
<text x="268.6" y="162">MountingHole</text>
<text x="23.5" y="163.1">Display</text>
<text x="24.9" y="167.2">3V3</text>
<text x="39.8" y="167.2">SCK</text>
<text x="208.4" y="162.2">GND</text>
<text x="38.9" y="172.3">MOSI</text>
<text x="41" y="169.8">CS</text>
<text x="77.7" y="171">R5</text>
<text x="40.1" y="179.3">~{RST}</text>
<text x="41" y="176.8">DC</text>
<text x="39.9" y="181.8">BKL</text>
<text x="79.8" y="181.7">GND</text>
</g>
<g font-size="1.8">
<text x="144.5" y="23.5" transform="rotate(-90 144.5 23.5)">VBUS</text>
<text x="158.5" y="23.5" transform="rotate(-90 158.5 23.5)">VBUS</text>
<text x="199.1" y="22.2" transform="rotate(-90 199.1 22.2)">3V3</text>
<text x="57.8" y="25.8">IO0</text>
<text x="114.3" y="24.4">D-</text>
<text x="114.3" y="26.9">D+</text>
<text x="144.8" y="27">CC1</text>
<text x="144.8" y="29.6">CC2</text>
<text x="154.9" y="29.6">CC2</text>
<text x="154.9" y="27">CC1</text>
<text x="226.1" y="28.3">IO0</text>
<text x="236.6" y="24.1" transform="rotate(-90 236.6 24.1)">3V3</text>
<text x="144.5" y="34.5" transform="rotate(-90 144.5 34.5)">3V3</text>
<text x="185.4" y="32.1">5V0</text>
<text x="185.4" y="35.9">3V3</text>
<text x="195.6" y="34.7">D+</text>
<text x="226.1" y="30.9">EN</text>
<text x="261" y="35.3">PER_CLK</text>
<text x="261" y="32.8">PER_DATA</text>
<text x="113.8" y="41.4">TCK</text>
<text x="113.8" y="39.4">TDO</text>
<text x="145.5" y="37.3">TDI</text>
<text x="145.7" y="39.5">EN</text>
<text x="195.6" y="37.2">D-</text>
<text x="224.8" y="39.7">XD0-</text>
<text x="226.3" y="37.7">USB</text>
<text x="231.3" y="37.7">Data</text>
<text x="261" y="40.4">PER_PL</text>
<text x="261" y="37.8">PER_CLE</text>
<text x="113.8" y="43.4">TMS</text>
<text x="224.8" y="42.3">XD0+</text>
<text x="224.8" y="44.7">USB</text>
<text x="229.8" y="44.7">Data</text>
<text x="57.5" y="71.1" transform="rotate(-90 57.5 71.1)">3V3</text>
<text x="253.1" y="78.1" transform="rotate(-90 253.1 78.1)">3V3</text>
<text x="256.9" y="78.1" transform="rotate(-90 256.9 78.1)">5V0</text>
<text x="75.9" y="89.4">EXT_IF.SCL</text>
<text x="77" y="85.6">EN</text>
<text x="75.9" y="91.9">EXT_IF.SDA</text>
<text x="75.9" y="94.5">EXT_IF.GPIO0</text>
<text x="208.7" y="90.7">XD0+</text>
<text x="208.7" y="93.2">XD0-</text>
<text x="214.8" y="95.6">USB</text>
<text x="214.9" y="92.9">USB</text>
<text x="219.7" y="95.6">Data</text>
<text x="219.9" y="92.9">Data</text>
<text x="247" y="94.4">LED_CTRL.EN</text>
<text x="247" y="91.8">LED_CTRL.DATA</text>
<text x="80.8" y="97">PER_DATA4</text>
<text x="80.8" y="99.6">PER_PL</text>
<text x="76.5" y="107.2">EXT_IF.GPIO1</text>
<text x="80.8" y="102.1">PER_CLK</text>
<text x="80.8" y="104.6">PER_CLE</text>
<text x="77.5" y="112.3">SPI.CS_LCD</text>
<text x="77.4" y="117.3">SPI.SCK</text>
<text x="77.5" y="119.9">SPI.MISO</text>
<text x="77.5" y="114.8">SPI.MOSI</text>
<text x="15.5" y="122.2" transform="rotate(-90 15.5 122.2)">5V0</text>
<text x="19.3" y="122.2" transform="rotate(-90 19.3 122.2)">3V3</text>
<text x="46.5" y="124.2">EXT_IF.SDA</text>
<text x="80.8" y="125">LCD_RST</text>
<text x="80.8" y="122.4">LCD_DC</text>
<text x="46.5" y="131.8">EXT_IF.GPIO1</text>
<text x="46.5" y="129.3">EXT_IF.GPIO0</text>
<text x="46.5" y="126.7">EXT_IF.SCL</text>
<text x="80.8" y="127.5">LCD_BKL</text>
<text x="212.1" y="128.8">TDO</text>
<text x="212.2" y="126.2">TCK</text>
<text x="212.9" y="131.3">TDI</text>
<text x="212.1" y="133.9">TMS</text>
<text x="76.7" y="141.7" transform="rotate(-90 76.7 141.7)">3V3</text>
<text x="19.4" y="162.6" transform="rotate(-90 19.4 162.6)">3V3</text>
<text x="46.4" y="166.1">SPI.SCK</text>
<text x="90.8" y="164.7">LCD_DC</text>
<text x="46.1" y="171.2">SPI.MOSI</text>
<text x="46.2" y="168.6">SPI.CS_LCD</text>
<text x="46.1" y="175.6">LCD_DC</text>
<text x="46.4" y="178.2">LCD_RST</text>
<text x="46.3" y="180.7">LCD_BKL</text>
</g>
<g font-size="1.8" fill="#848400">
<text x="239.4" y="46.8">File:</text>
<text x="244.6" y="46.8">controls.kicad_sch</text>
<text x="120.6" y="48.7">File:</text>
<text x="125.9" y="48.7">connectors.kicad_sch</text>
<text x="161.3" y="48.7">File:</text>
<text x="166.5" y="48.7">power_supply.kicad_sch</text>
<text x="201.9" y="48.7">File:</text>
<text x="207.2" y="48.7">serial.kicad_sch</text>
<text x="22.1" y="147.1">File:</text>
<text x="27.3" y="147.1">ext_if.kicad_sch</text>
<text x="23.5" y="185.2">File:</text>
<text x="28.7" y="185.2">display.kicad_sch</text>
</g>
<g font-size="1.4" fill="#008484">
<text x="262.3" y="78.8">LED</text>
<text x="266" y="78.8">Communicator</text>
</g>
<g font-size="1.4" fill="#848400">
<text x="262.3" y="100.3">File:</text>
<text x="266.4" y="100.3">led_com.kicad_sch</text>
</g>
<g font-size="1.1" fill="#000084">
<text x="225.6" y="99.7">LED_CTRL{DATA,EN}</text>
<text x="70.4" y="105.3" transform="rotate(-90 70.4 105.3)">EXT_IF{SDA,SCL,GPIO0,GPIO1}</text>
<text x="65.9" y="127.6" transform="rotate(-90 65.9 127.6)">SPI{SCK,MISO,MOSI,CS_LCD}</text>
</g>
</svg>
